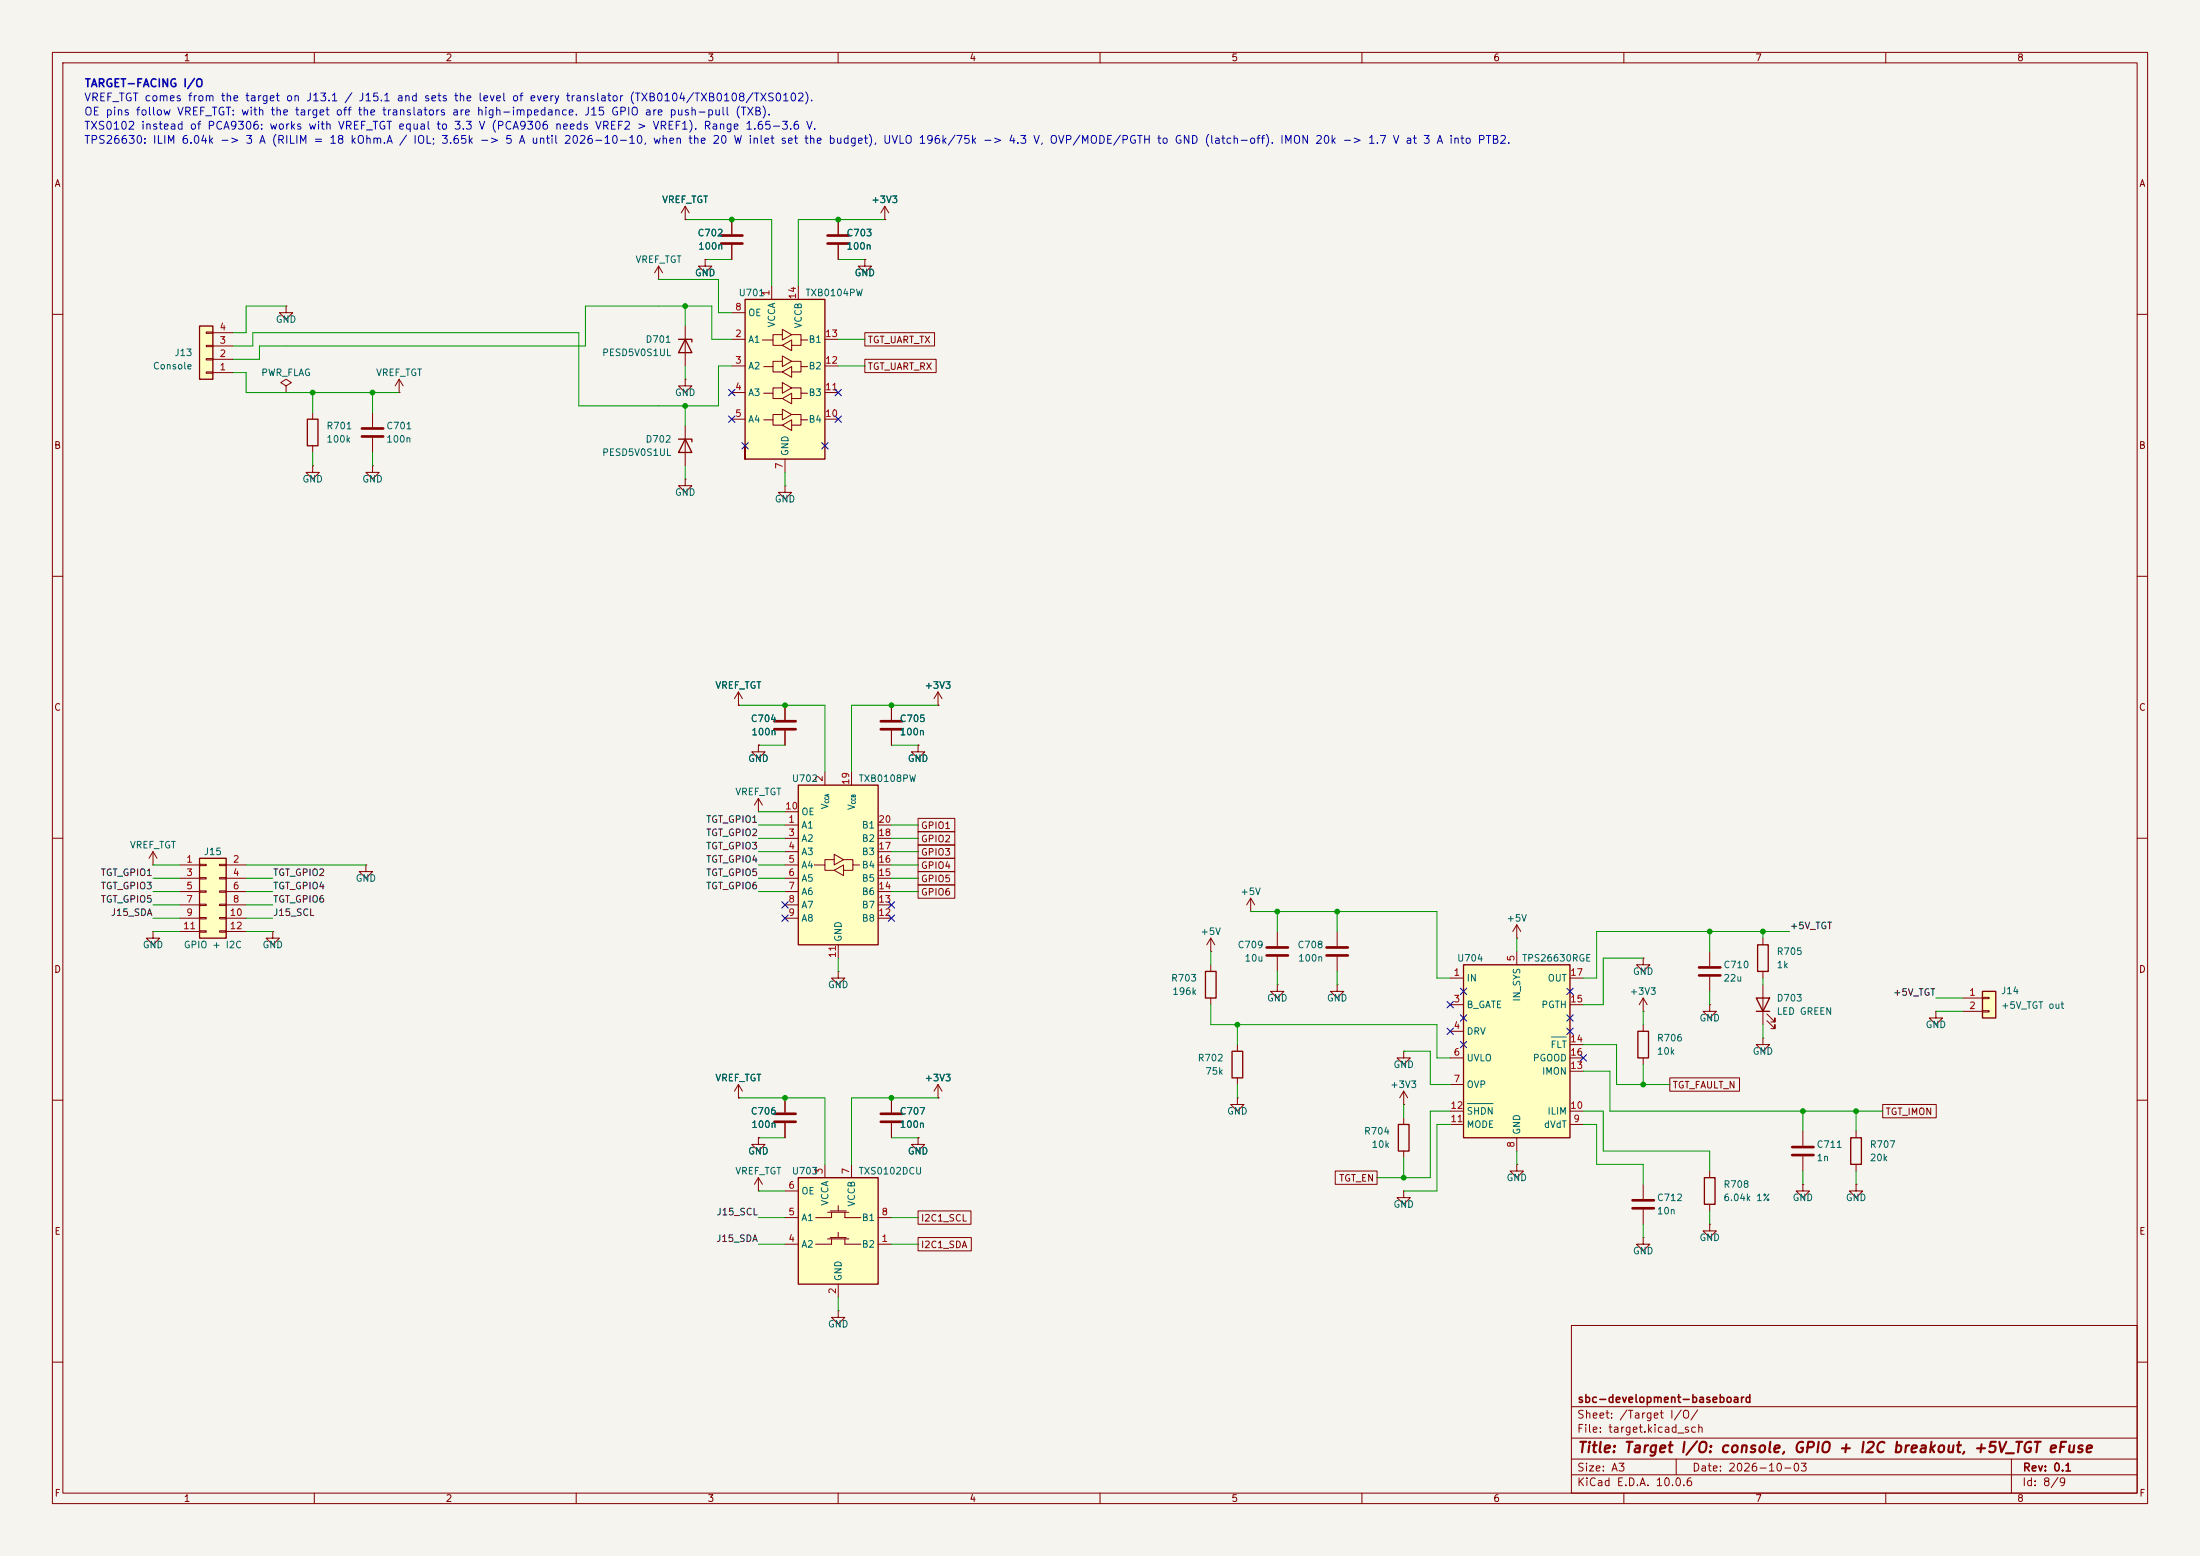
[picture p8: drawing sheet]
<svg xmlns="http://www.w3.org/2000/svg" width="420mm" height="297mm" viewBox="0 0 420 297" stroke-linecap="round" stroke-linejoin="round" font-family="sans-serif">
<path d="M0 0h420v297h-420z" fill="#f5f4ef" stroke="#f5f4ef" stroke-width=".19"/>
<g fill="none" stroke="#840000" stroke-width=".19">
<path d="M10 10h400v277h-400zM12 12h396v273h-396zM60 10v2M110 10v2M160 10v2M210 10v2M260 10v2M310 10v2M360 10v2M130.8 39.4l-.8 1.2M130.8 39.4l.8 1.2M130.8 39.4v2.5"/>
<path d="M168.9 39.4l-.8 1.2M168.9 39.4l.8 1.2M168.9 39.4v2.5M125.7 53.3h.1M125.7 50.8l-.7 1.3M125.7 50.8l.8 1.3M125.7 50.8v2.5M130.8 41.9h.1M134.6 49.5v1.3h1.3l-1.3 1.3-1.3-1.3h1.3M134.6 49.5h.1M139.7 41.9v2.8M139.7 46.7v2.8"/>
<path d="M160 41.9v2.8M160 46.7v2.8M165.1 49.5v1.3h1.3l-1.3 1.3-1.3-1.3h1.3M165.1 49.5h.1M168.9 41.9h.1M10 60h2M59.7 78.7v1.3M71.1 78.7v2.8M408 60h2M59.7 88.9v1.3h1.3l-1.3 1.2-1.3-1.2h1.3M59.7 88.9h.1M59.7 85.1v1.3"/>
<path d="M71.1 88.9v1.3h1.3l-1.3 1.2-1.3-1.2h1.3M71.1 88.9h.1M71.1 83.6v2.8M10 110h2M408 110h2M10 160h2M408 160h2M10 210h2M408 210h2M144.8 227.3h.1M144.8 224.8l-.8 1.3M144.8 224.8l.7 1.3"/>
<path d="M144.8 224.8v2.5M160 250.2v1.3h1.3l-1.3 1.2-1.3-1.2h1.3M160 250.2h.1M300 253h108v32h-108zM10 260h2M300 278.5h108M300 274.5h108M300 268.5h108M320 278.5v3M384 278.5v6.5M408 260h2M60 285v2"/>
<path d="M110 285v2M160 285v2M210 285v2M260 285v2M300 281.5h108M310 285v2M360 285v2"/>
</g>
<path d="M58.7 80h2v5.1h-2z" fill="none" stroke="#840000" stroke-width=".25"/>
<path d="M137.7 45h4M137.7 46.5h4M158 45h4.1M158 46.5h4.1M69.1 81.8h4.1M69.1 83.3h4.1" fill="none" stroke="#840000" stroke-width=".51"/>
<path d="M38.1 62.2h2.5v10.2h-2.5z" fill="#ffffc2"/>
<path d="M38.1 62.2h2.5v10.2h-2.5z" fill="none" stroke="#840000" stroke-width=".25"/>
<path d="M39.4 71h1.2v.2h-1.2zM39.4 68.5h1.2v.2h-1.2zM39.4 65.9h1.2v.3h-1.2zM39.4 63.4h1.2v.2h-1.2zM40.6 71.1h3.8M40.6 68.6h3.8M40.6 66h3.8M40.6 63.5h3.8" fill="none" stroke="#840000" stroke-width=".19"/>
<path d="M152.4 224.8h15.2v20.3h-15.2z" fill="#ffffc2"/>
<path d="M152.4 224.8h15.2v20.3h-15.2z" fill="none" stroke="#840000" stroke-width=".25"/>
<g fill="none" stroke="#840000" stroke-width=".19">
<path d="M141 209.6h.1M141 207l-.8 1.3M141 207l.7 1.3M141 207v2.6M149.9 209.6v2.7M149.9 214.4v2.8M149.9 237.5h2.5M149.9 232.4h2.5M149.9 227.3h2.5M157.5 222.2v2.6M158 236.5h4.1M158 231.4h4.1"/>
<path d="M158.5 236.2h3M158.5 231.1h3M158.7 236.5v1h-3M158.7 231.4v1h-3M160 230.1v1M160 235.2v1M161.3 236.5v1h3M161.3 231.4v1h3M162.6 222.2v2.6M167.6 237.5h2.6M167.6 232.4h2.6M160 245.1v2.5"/>
</g>
<path d="M147.8 212.6h4.1M147.8 214.1h4.1" fill="none" stroke="#840000" stroke-width=".51"/>
<path d="M142.2 57.2h15.3v30.4h-15.3z" fill="#ffffc2"/>
<path d="M142.2 57.2h15.3v30.4h-15.3zM142.2 85.1v2.5z" fill="none" stroke="#840000" stroke-width=".25"/>
<g fill="none" stroke="#840000" stroke-width=".19">
<path d="M139.7 59.7h2.5M147.3 54.6v2.6M152.4 54.6v2.6M130.8 72.4v1.3h1.3l-1.3 1.2-1.3-1.2h1.3M130.8 72.4h.1M139.7 64.8h2.5M139.7 69.9h2.5M139.7 74.9h2.5M145.5 64.9h2.1v1h1.8M145.8 70h1.8v1h1.8M145.8 75.1h1.8v1h1.8M149.4 63.9h-1.8v1"/>
<path d="M149.4 69h-1.8v1M149.4 74h-1.8v1.1M149.4 79.1h-1.8v1M149.4 65.9l1.7-1v2zM149.4 71l1.7-1v2zM149.4 76.1l1.7-1v2zM149.4 62.9l1.7 1-1.7 1zM149.4 67.9l1.7 1.1-1.7 1zM149.4 73l1.7 1-1.7 1.1zM149.4 78.1l1.7 1-1.7 1zM151.1 63.9h1.8v1h1.3M151.1 69h1.8v1h1.3"/>
<path d="M151.1 74h1.8v1.1h1.3M151.1 79.1h1.8v1h1.3M152.9 64.9v1h-1.8M152.9 70v1h-1.8M152.9 75.1v1h-1.8M157.5 64.8h2.5M157.5 69.9h2.5M157.5 74.9h2.5M139.7 80h2.5M145.8 80.1h1.8v1.1h1.8M149.4 81.2l1.7-1.1v2.1zM149.9 87.6v2.6"/>
<path d="M152.9 80.1v1.1h-1.8M157.5 80h2.5M144.8 154.9h.1M144.8 152.4l-.8 1.3M144.8 152.4l.7 1.3M144.8 152.4v2.5M144.8 217.2v1.2h1.2l-1.2 1.3-1.3-1.3h1.3M144.8 217.2h.1"/>
</g>
<path d="M152.4 149.9h15.2v30.4h-15.2z" fill="#ffffc2"/>
<path d="M129.5 83.8h2.6v.5M130.8 83.8l1.3 2.6h-2.6zM152.4 149.9h15.2v30.4h-15.2zM235.2 200.7h2v5h-2zM267 214.6h2v5.1h-2zM353.3 217.2h2v5h-2z" fill="none" stroke="#840000" stroke-width=".25"/>
<g fill="none" stroke="#840000" stroke-width=".19">
<path d="M76.2 74.9h.1M76.2 72.4l-.8 1.3M76.2 72.4l.8 1.3M76.2 72.4v2.5M130.8 81.3v7.6M149.9 157.5h2.5M149.9 154.9h2.5M157.5 147.3v2.6M162.6 147.3v2.6M167.6 157.5h2.6M149.9 160h2.5M149.9 162.6h2.5"/>
<path d="M149.9 165.1h2.5M149.9 167.6h2.5M149.9 170.2h2.5M149.9 172.7h2.5M149.9 175.3h2.5M155.4 165.1h2.1v1h1.8M159.3 164.1h-1.8v1M159.3 166.1l1.7-1v2zM159.3 163.1l1.7 1-1.7 1zM161 164.1h1.8v1h1.3M162.8 165.1v1h-1.8M167.6 160h2.6"/>
<path d="M167.6 162.6h2.6M167.6 165.1h2.6M167.6 167.6h2.6M167.6 170.2h2.6M167.6 172.7h2.6M167.6 175.3h2.6M289.6 179.1h.1M289.6 176.5l-.8 1.3M289.6 176.5l.7 1.3M289.6 176.5v2.6M160 185.4v1.3h1.3l-1.3 1.3-1.3-1.3h1.3M160 185.4h.1"/>
<path d="M160 180.3v2.6M236.2 199.4v1.3M236.2 209.6v1.2h1.3l-1.3 1.3-1.3-1.3h1.3M236.2 209.6h.1M236.2 205.7v1.3M268 210.8h.1M268 200.7v1.2h1.2l-1.2 1.3-1.3-1.3h1.3M268 200.7h.1M268 208.3v2.5M268 213.4v1.2M268 219.7v1.3M268 208.3l-.8 1.3"/>
<path d="M268 208.3l.7 1.3M354.3 215.9v1.3M268 227.3v1.3h1.2l-1.2 1.3-1.3-1.3h1.3M268 227.3h.1M289.6 222.2v1.3h1.2l-1.2 1.3-1.3-1.3h1.3M289.6 222.2h.1M354.3 222.2v1.3"/>
</g>
<path d="M279.4 184.2h20.3v33h-20.3z" fill="#ffffc2"/>
<path d="M129.5 64.8h2.6v.5M130.8 64.8l1.3 2.5h-2.6zM230.1 185.4h2.1v5.1h-2.1zM279.4 184.2h20.3v33h-20.3zM335.3 190.5h2.5l-1.3 2.5zM335.3 193h2.5" fill="none" stroke="#840000" stroke-width=".25"/>
<g fill="none" stroke="#840000" stroke-width=".19">
<path d="M130.8 62.2v7.7M231.1 179.1l-.7 1.2M231.1 179.1l.8 1.2M231.1 179.1v2.5M231.1 181.6h.1M231.1 184.2v1.2M231.1 190.5v1.3M276.9 186.7h2.5M276.9 191.8h2.5M276.9 196.9h2.5M289.6 181.6v2.6M299.7 186.7h2.6"/>
<path d="M299.7 191.8h2.6M299.7 199.4h2.6M336.5 188v7.6M337.3 194.8l1.5 1.5v-.7v.7h-.7M337.3 193.5l1.5 1.6v-.8v.8h-.7M276.9 201.9h2.5M276.9 207h2.5M276.9 214.6h2.5M276.9 212.1h2.5M289.6 217.2v2.5M299.7 201.9h2.6M299.7 214.6h2.6"/>
<path d="M299.7 212.1h2.6M299.7 204.5h2.6"/>
</g>
<path d="M296.2 197.9h2.8M280.1 210.6h4.9" fill="none" stroke="#006464" stroke-width=".19"/>
<path d="M378.5 189.2h2.5v5.1h-2.5z" fill="#ffffc2"/>
<path d="M312.7 196.9h2v5h-2zM335.5 180.3h2.1v5.1h-2.1zM378.5 189.2h2.5v5.1h-2.5zM325.4 224.8h2v5.1h-2z" fill="none" stroke="#840000" stroke-width=".25"/>
<g fill="none" stroke="#840000" stroke-width=".19">
<path d="M54.6 58.4v1.3h1.3l-1.3 1.3-1.3-1.3h1.3M54.6 58.4h.1M130.8 91.4v1.3h1.3l-1.3 1.3-1.3-1.3h1.3M130.8 91.4h.1M149.9 92.7v1.3h1.2l-1.2 1.3-1.3-1.3h1.3M149.9 92.7h.1M141 134.6h.1M141 132.1l-.8 1.3M141 132.1l.7 1.3M141 132.1v2.5M149.9 134.6v2.8M149.9 139.4v2.8"/>
<path d="M170.2 134.6v2.8M170.2 139.4v2.8M179.1 134.6h.1M179.1 132.1l-.8 1.3M179.1 132.1l.7 1.3M179.1 132.1v2.5M144.8 142.2v1.3h1.2l-1.2 1.3-1.3-1.3h1.3M144.8 142.2h.1M175.3 142.2v1.3h1.2l-1.2 1.3-1.3-1.3h1.3M175.3 142.2h.1M52.1 177.8v1.3h1.2l-1.2 1.2-1.3-1.2h1.3M52.1 177.8h.1"/>
<path d="M69.8 165.1v1.3h1.3l-1.3 1.2-1.2-1.2h1.2M69.8 165.1h.1M238.8 174h.1M238.8 171.5l-.8 1.2M238.8 171.5l.7 1.2M238.8 171.5v2.5M243.8 177.8v2.8M255.3 177.8v2.8M336.5 179.1v1.2M243.8 188v1.2h1.3l-1.3 1.3-1.2-1.3h1.2M243.8 188h.1M243.8 182.6v2.8"/>
<path d="M255.3 188v1.2h1.2l-1.2 1.3-1.3-1.3h1.3M255.3 188h.1M255.3 182.6v2.8M313.7 182.9v1.3h1.3l-1.3 1.2-1.3-1.2h1.3M313.7 182.9h.1M313.7 195.6v1.3M326.4 191.8v1.2h1.3l-1.3 1.3-1.3-1.3h1.3M326.4 191.8h.1M326.4 181.6v2.8M326.4 186.4v2.8M336.5 198.1v1.3h1.3l-1.3 1.3-1.2-1.3h1.2M336.5 198.1h.1"/>
<path d="M336.5 185.4v1.3M369.6 193v1.3h1.2l-1.2 1.3-1.3-1.3h1.3M369.6 193h.1M374.6 190.5h3.9M374.6 193h3.9M378.5 190.4h1.2v.2h-1.2zM378.5 192.9h1.2v.3h-1.2zM313.7 201.9v1.3M344.2 215.9v2.8M313.7 236.2v1.3h1.3l-1.3 1.3-1.3-1.3h1.3M313.7 236.2h.1M313.7 226.1v2.8"/>
<path d="M313.7 230.9v2.8M326.4 233.7v1.2h1.3l-1.3 1.3-1.3-1.3h1.3M326.4 233.7h.1M326.4 223.5v1.3M326.4 229.9v1.2M344.2 226.1v1.2h1.2l-1.2 1.3-1.3-1.3h1.3M344.2 226.1h.1M344.2 220.7v2.8M354.3 226.1v1.2h1.3l-1.3 1.3-1.2-1.3h1.2M354.3 226.1h.1"/>
</g>
<g fill="none" stroke="#840000" stroke-width=".51">
<path d="M147.8 137.7h4.1M147.8 139.2h4.1M168.1 137.7h4.1M168.1 139.2h4.1M241.8 180.8h4.1M241.8 182.4h4.1M253.2 180.8h4.1M253.2 182.4h4.1M324.4 184.7h4M324.4 186.2h4M342.1 218.9h4.1M311.7 229.1h4"/>
<path d="M311.7 230.6h4M342.1 220.5h4.1"/>
</g>
<path d="M38.1 163.8h5.1v15.3h-5.1z" fill="#ffffc2"/>
<path d="M38.1 163.8h5.1v15.3h-5.1z" fill="none" stroke="#840000" stroke-width=".25"/>
<g fill="none" stroke="#840000" stroke-width=".19">
<path d="M130.8 41.9h.1M134.6 49.5h.1M139.7 41.9v2.8M139.7 46.7v2.8M160 41.9v2.8M160 46.7v2.8M165.1 49.5h.1M168.9 41.9h.1M54.6 73.7l1-.7-1-.6-1 .6 1 .7v1.2M54.6 74.9h.1M165.1 68.6h13.6v2.5h-13.6zM165.1 63.5h13.3v2.5h-13.3z"/>
<path d="M141 134.6h.1M149.9 134.6v2.8M149.9 139.4v2.8M170.2 134.6v2.8M170.2 139.4v2.8M179.1 134.6h.1M144.8 142.2h.1M175.3 158.7h7v2.6h-7zM175.3 156.2h7v2.6h-7zM175.3 142.2h.1M29.2 177.8v1.3h1.3l-1.3 1.2-1.3-1.2h1.3M29.2 177.8h.1"/>
<path d="M29.2 165.1h.1M29.2 162.6l-.8 1.2M29.2 162.6l.8 1.2M29.2 162.6v2.5M34.3 165.1h3.8M34.3 167.6h3.8M34.3 170.2h3.8M34.3 172.7h3.8M34.3 175.3h3.8M34.3 177.8h3.8M38.1 165h1.3v.2h-1.3zM38.1 167.5h1.3v.3h-1.3z"/>
<path d="M38.1 170.1h1.3v.2h-1.3zM38.1 172.6h1.3v.2h-1.3zM38.1 175.1h1.3v.3h-1.3zM38.1 177.7h1.3v.2h-1.3zM41.9 165h1.3v.2h-1.3zM41.9 167.5h1.3v.3h-1.3zM41.9 170.1h1.3v.2h-1.3zM41.9 172.6h1.3v.2h-1.3zM41.9 175.1h1.3v.3h-1.3zM41.9 177.7h1.3v.2h-1.3zM43.2 165.1h3.8M43.2 167.6h3.8"/>
<path d="M43.2 170.2h3.8M43.2 172.7h3.8M43.2 175.3h3.8M43.2 177.8h3.8M175.3 161.3h7v2.5h-7zM175.3 168.9h7v2.6h-7zM175.3 166.4h7v2.5h-7zM175.3 163.8h7v2.6h-7zM313.7 193h.1M313.7 190.5l-.8 1.3M313.7 190.5l.8 1.3M313.7 190.5v2.5"/>
<path d="M141 209.6h.1M144.8 217.2h.1M149.9 209.6v2.7M149.9 214.4v2.8M170.2 209.6v2.7M170.2 214.4v2.8M175.3 217.2v1.2h1.2l-1.2 1.3-1.3-1.3h1.3M175.3 217.2h.1M179.1 209.6h.1M179.1 207l-.8 1.3M179.1 207l.7 1.3M179.1 207v2.6"/>
<path d="M318.8 205.7h13.3v2.6h-13.3zM359.4 210.8h10.2v2.6h-10.2zM175.3 231.1h10.1v2.6h-10.1zM175.3 236.2h10.1v2.6h-10.1zM254.9 223.5h8v2.6h-8z"/>
</g>
<path d="M168.1 212.6h4.1M168.1 214.1h4.1" fill="none" stroke="#840000" stroke-width=".51"/>
<g fill="none" stroke="#009600" stroke-width=".19">
<path d="M54.6 58.4h-7.6v5.1h-2.6M125.7 53.3h11.5v6.4h2.5M130.8 58.4v3.8M130.8 41.9h16.5v12.7M134.6 49.5h5.1M160 49.5h5.1M168.9 41.9h-16.5v12.7M44.4 71.1h2.6v3.8h29.2M44.4 66h3.9v-2.5h62.2v14h26.7v-7.6h2.5M59.7 74.9v3.8M71.1 74.9v3.8M130.8 69.9v2.5"/>
<path d="M130.8 77.5v3.8M139.7 64.8h-3.8v-6.4h-24.1v7.6h-62.3v2.6h-5.1M160 69.9h5.1M160 64.8h5.1M59.7 86.4v2.5M71.1 86.4v2.5M130.8 88.9v2.5M149.9 90.2v2.5M141 134.6h16.5v12.7M179.1 134.6h-16.5v12.7M144.8 157.5h5.1M144.8 142.2h5.1"/>
<path d="M144.8 154.9h5.1M170.2 157.5h5.1M170.2 142.2h5.1M29.2 170.2h5.1M29.2 177.8h5.1M29.2 172.7h5.1M29.2 175.3h5.1M29.2 167.6h5.1M29.2 165.1h5.1M47 170.2h5.1M47 177.8h5.1M47 172.7h5.1"/>
<path d="M47 175.3h5.1M47 167.6h5.1M47 165.1h22.8M144.8 170.2h5.1M144.8 167.6h5.1M144.8 165.1h5.1M144.8 162.6h5.1M144.8 160h5.1M170.2 170.2h5.1M170.2 167.6h5.1M170.2 165.1h5.1M170.2 162.6h5.1"/>
<path d="M170.2 160h5.1M238.8 174h35.5v12.7h2.6M243.8 174v3.8M255.3 174v3.8M289.6 179.1v2.5M326.4 177.8v3.8M336.5 177.8v1.3M341.6 177.8h-36.8v8.9h-2.5M160 182.9v2.5M231.1 181.6v2.6M231.1 191.8v3.8h43.2v6.3h2.6M236.2 195.6v3.8"/>
<path d="M243.8 185.4v2.6M255.3 185.4v2.6M302.3 199.4h6.3v7.6h10.2M313.7 193v2.6M313.7 182.9h-7.6v8.9h-3.8M326.4 189.2v2.6M336.5 186.7v1.3M336.5 195.6v2.5M369.6 190.5h5M369.6 193h5M141 209.6h16.5v12.6M144.8 217.2h5.1"/>
<path d="M170.2 217.2h5.1M179.1 209.6h-16.5v12.6M236.2 207v2.6M268 200.7h5v6.3h3.9M268 210.8v2.6M276.9 214.6h-2.6v12.7h-6.3M276.9 212.1h-3.9v12.7h-10.1M289.6 219.7v2.5M302.3 214.6h2.5v7.6h8.9v3.9M302.3 212.1h3.8v7.6h20.3v3.8M302.3 204.5h5v7.6h52.1M313.7 203.2v3.8"/>
<path d="M344.2 212.1v3.8M354.3 212.1v3.8M144.8 227.3h5.1M144.8 237.5h5.1M144.8 232.4h5.1M170.2 237.5h5.1M170.2 232.4h5.1M268 221v3.8M313.7 233.7v2.5M326.4 231.1v2.6M344.2 223.5v2.6M354.3 223.5v2.6"/>
<path d="M160 247.6v2.6"/>
</g>
<g fill="none" stroke="#000084" stroke-width=".19">
<path d="M139.1 79.4l1.2 1.2M139.1 74.3l1.2 1.2M140.3 79.4l-1.2 1.2M140.3 74.3l-1.2 1.2M159.4 79.4l1.2 1.2M159.4 74.3l1.2 1.2M160.6 79.4l-1.2 1.2M160.6 74.3l-1.2 1.2M141.6 84.5l1.2 1.2M142.8 84.5l-1.2 1.2M156.9 84.5l1.2 1.2M158.1 84.5l-1.2 1.2"/>
<path d="M149.3 174.7l1.2 1.2M149.3 172.1l1.2 1.2M150.5 174.7l-1.2 1.2M150.5 172.1l-1.2 1.2M169.6 172.1l1.2 1.2M169.6 174.7l1.2 1.2M170.8 172.1l-1.2 1.2M170.8 174.7l-1.2 1.2M276.3 196.2l1.2 1.3M276.3 191.2l1.2 1.2M277.5 196.2l-1.2 1.3M277.5 191.2l-1.2 1.2"/>
<path d="M278.8 198.8l1.2 1.2M278.8 193.7l1.2 1.2M278.8 188.6l1.2 1.2M280 198.8l-1.2 1.2M280 193.7l-1.2 1.2M280 188.6l-1.2 1.2M299.1 196.2l1.2 1.3M299.1 193.7l1.2 1.2M299.1 188.6l1.2 1.2M300.3 196.2l-1.2 1.3M300.3 193.7l-1.2 1.2M300.3 188.6l-1.2 1.2"/>
<path d="M301.7 201.3l1.2 1.2M302.9 201.3l-1.2 1.2"/>
</g>
<g fill="#009600" stroke="#009600" stroke-width=".19">
<circle cx="313.7" cy="207" r=".46"/>
<circle cx="170.2" cy="209.6" r=".46"/>
<circle cx="149.9" cy="209.6" r=".46"/>
<circle cx="255.3" cy="174" r=".46"/>
<circle cx="243.8" cy="174" r=".46"/>
<circle cx="236.2" cy="195.6" r=".46"/>
<circle cx="268" cy="224.8" r=".46"/>
<circle cx="326.4" cy="177.8" r=".46"/>
<circle cx="336.5" cy="177.8" r=".46"/>
<circle cx="344.2" cy="212.1" r=".46"/>
<circle cx="354.3" cy="212.1" r=".46"/>
<circle cx="71.1" cy="74.9" r=".46"/>
<circle cx="160" cy="41.9" r=".46"/>
<circle cx="139.7" cy="41.9" r=".46"/>
<circle cx="130.8" cy="58.4" r=".46"/>
<circle cx="130.8" cy="77.5" r=".46"/>
<circle cx="59.7" cy="74.9" r=".46"/>
<circle cx="149.9" cy="134.6" r=".46"/>
<circle cx="170.2" cy="134.6" r=".46"/>
</g>
<text font-size="2" fill="#840000" x="301" y="277.8">Title: Target I/O: console, GPIO + I2C breakout, +5V_TGT eFuse</text>
<g font-size="1.5" fill="#0000c2">
<text x="16" y="17">TARGET-FACING I/O</text>
<text x="16" y="22.4">OE pins follow VREF_TGT: with the target off the translators are high-impedance. J15 GPIO are push-pull (TXB).</text>
<text x="16" y="19.7">VREF_TGT comes from the target on J13.1 / J15.1 and sets the level of every translator (TXB0104/TXB0108/TXS0102).</text>
<text x="16" y="27.8">TPS26630: ILIM 6.04k -&gt; 3 A (RILIM = 18 kOhm.A / IOL; 3.65k -&gt; 5 A until 2026-10-10, when the 20 W inlet set the budget), UVLO 196k/75k -&gt; 4.3 V, OVP/MODE/PGTH to GND (latch-off). IMON 20k -&gt; 1.7 V at 3 A into PTB2.</text>
<text x="16" y="25.1">TXS0102 instead of PCA9306: works with VREF_TGT equal to 3.3 V (PCA9306 needs VREF2 &gt; VREF1). Range 1.65-3.6 V.</text>
</g>
<g font-size="1.5" fill="#840000">
<text x="301" y="268.1">sbc-development-baseboard</text>
<text x="300.9" y="273.8">File: target.kicad_sch</text>
<text x="300.9" y="271.1">Sheet: /Target I/O/</text>
<text x="300.9" y="281.2">Size: A3</text>
<text x="322.9" y="281.2">Date: 2026-10-03</text>
<text x="386" y="281.2">Rev: 0.1</text>
<text x="300.9" y="284">KiCad E.D.A. 10.0.6</text>
<text x="385.9" y="284">Id: 8/9</text>
</g>
<g font-size="1.3" fill="#840000">
<text x="35" y="12">1</text>
<text x="85" y="12">2</text>
<text x="135" y="12">3</text>
<text x="185" y="12">4</text>
<text x="235" y="12">5</text>
<text x="285" y="12">6</text>
<text x="335" y="12">7</text>
<text x="385" y="12">8</text>
<text x="10.3" y="36">A</text>
<text x="408.3" y="36">A</text>
<text x="165.5" y="65.8">TGT_UART_TX</text>
<text x="165.5" y="70.9">TGT_UART_RX</text>
<text x="10.2" y="86">B</text>
<text x="408.2" y="86">B</text>
<text x="10.2" y="136">C</text>
<text x="408.2" y="136">C</text>
<text x="175.7" y="161.1">GPIO2</text>
<text x="175.7" y="158.5">GPIO1</text>
<text x="175.7" y="163.6">GPIO3</text>
<text x="175.7" y="166.2">GPIO4</text>
<text x="175.7" y="171.2">GPIO6</text>
<text x="175.7" y="168.7">GPIO5</text>
<text x="10.2" y="186">D</text>
<text x="408.2" y="186">D</text>
<text x="319.2" y="208.1">TGT_FAULT_N</text>
<text x="359.9" y="213.1">TGT_IMON</text>
<text x="255.5" y="225.8">TGT_EN</text>
<text x="175.7" y="233.5">I2C1_SCL</text>
<text x="10.3" y="236">E</text>
<text x="175.7" y="238.5">I2C1_SDA</text>
<text x="408.3" y="236">E</text>
<text x="10.3" y="286">F</text>
<text x="35" y="287">1</text>
<text x="85" y="287">2</text>
<text x="135" y="287">3</text>
<text x="185" y="287">4</text>
<text x="235" y="287">5</text>
<text x="285" y="287">6</text>
<text x="335" y="287">7</text>
<text x="385" y="287">8</text>
<text x="408.3" y="286">F</text>
</g>
<g font-size="1.3" fill="#006464">
<text x="126.3" y="39.1">VREF_TGT</text>
<text x="166.2" y="39.1">+3V3</text>
<text x="133.1" y="45.4">C702</text>
<text x="133.2" y="48">100n</text>
<text x="161.5" y="45.4">C703</text>
<text x="161.5" y="48">100n</text>
<text x="121.2" y="50.5">VREF_TGT</text>
<text x="132.6" y="53">GND</text>
<text x="163" y="53">GND</text>
<text x="140.9" y="56.8">U701</text>
<text x="153.7" y="56.8">TXB0104PW</text>
<text x="52.5" y="61.9">GND</text>
<text x="123.1" y="65.7">D701</text>
<text x="142.7" y="65.7">A1</text>
<text x="142.7" y="60.7">OE</text>
<text x="148.3" y="62.6" transform="rotate(-90 148.3 62.6)">VCCA</text>
<text x="153.4" y="62.8" transform="rotate(-90 153.4 62.8)">VCCB</text>
<text x="154.3" y="65.7">B1</text>
<text x="29.1" y="70.8">Console</text>
<text x="33.2" y="68.3">J13</text>
<text x="114.8" y="68.3">PESD5V0S1UL</text>
<text x="142.7" y="70.8">A2</text>
<text x="154.3" y="70.8">B2</text>
<text x="49.8" y="72.1">PWR_FLAG</text>
<text x="71.7" y="72.1">VREF_TGT</text>
<text x="128.7" y="75.9">GND</text>
<text x="142.7" y="75.9">A3</text>
<text x="154.3" y="75.9">B3</text>
<text x="62.2" y="82.2">R701</text>
<text x="73.6" y="82.2">C701</text>
<text x="142.7" y="81">A4</text>
<text x="154.3" y="81">B4</text>
<text x="62.2" y="84.8">100k</text>
<text x="73.6" y="84.8">100n</text>
<text x="114.8" y="87.3">PESD5V0S1UL</text>
<text x="123.1" y="84.8">D702</text>
<text x="150.8" y="87.1" transform="rotate(-90 150.8 87.1)">GND</text>
<text x="57.6" y="92.4">GND</text>
<text x="69.1" y="92.4">GND</text>
<text x="128.7" y="94.9">GND</text>
<text x="147.8" y="96.2">GND</text>
<text x="136.5" y="131.8">VREF_TGT</text>
<text x="176.4" y="131.8">+3V3</text>
<text x="143.2" y="138.1">C704</text>
<text x="143.3" y="140.7">100n</text>
<text x="171.7" y="138.1">C705</text>
<text x="171.7" y="140.7">100n</text>
<text x="142.7" y="145.7">GND</text>
<text x="151.1" y="149.6">U702</text>
<text x="163.8" y="149.6">TXB0108PW</text>
<text x="173.2" y="145.7">GND</text>
<text x="140.3" y="152.1">VREF_TGT</text>
<text x="152.9" y="155.9">OE</text>
<text x="158.4" y="154.6" transform="rotate(-90 158.4 154.6)">V</text>
<text x="163.5" y="154.7" transform="rotate(-90 163.5 154.7)">V</text>
<text x="152.9" y="158.4">A1</text>
<text x="152.9" y="161">A2</text>
<text x="164.4" y="161">B2</text>
<text x="164.4" y="158.4">B1</text>
<text x="24.7" y="162.3">VREF_TGT</text>
<text x="38.8" y="163.5">J15</text>
<text x="152.9" y="163.5">A3</text>
<text x="152.9" y="166.1">A4</text>
<text x="164.4" y="166.1">B4</text>
<text x="164.4" y="163.5">B3</text>
<text x="67.8" y="168.6">GND</text>
<text x="152.9" y="168.6">A5</text>
<text x="152.9" y="171.1">A6</text>
<text x="152.9" y="173.7">A7</text>
<text x="164.4" y="173.7">B7</text>
<text x="164.4" y="171.1">B6</text>
<text x="164.4" y="168.6">B5</text>
<text x="236.7" y="171.1">+5V</text>
<text x="152.9" y="176.2">A8</text>
<text x="161" y="179.9" transform="rotate(-90 161 179.9)">GND</text>
<text x="164.4" y="176.2">B8</text>
<text x="229.1" y="178.8">+5V</text>
<text x="287.5" y="176.2">+5V</text>
<text x="27.1" y="181.3">GND</text>
<text x="35" y="181.3">GPIO + I2C</text>
<text x="50" y="181.3">GND</text>
<text x="236.2" y="181.3">C709</text>
<text x="237.5" y="183.8">10u</text>
<text x="247.6" y="181.3">C708</text>
<text x="247.7" y="183.8">100n</text>
<text x="278.1" y="183.8">U704</text>
<text x="290.5" y="183.8">TPS26630RGE</text>
<text x="328.9" y="185.1">C710</text>
<text x="339.1" y="182.6">R705</text>
<text x="339.1" y="185.1">1k</text>
<text x="158" y="188.9">GND</text>
<text x="223.5" y="187.7">R703</text>
<text x="223.7" y="190.2">196k</text>
<text x="241.8" y="191.5">GND</text>
<text x="253.2" y="191.5">GND</text>
<text x="279.9" y="187.7">IN</text>
<text x="290.5" y="191.3" transform="rotate(-90 290.5 191.3)">IN_SYS</text>
<text x="295.4" y="187.7">OUT</text>
<text x="311" y="190.2">+3V3</text>
<text x="311.6" y="186.4">GND</text>
<text x="328.9" y="187.7">22u</text>
<text x="339.1" y="191.5">D703</text>
<text x="381.9" y="190.1">J14</text>
<text x="279.9" y="192.7">B_GATE</text>
<text x="279.9" y="197.8">DRV</text>
<text x="294.1" y="192.7">PGTH</text>
<text x="324.3" y="195.3">GND</text>
<text x="339.1" y="194">LED GREEN</text>
<text x="367.5" y="196.5">GND</text>
<text x="381.9" y="192.9">+5V_TGT out</text>
<text x="228.5" y="202.9">R702</text>
<text x="279.9" y="202.9">UVLO</text>
<text x="292.5" y="202.9">PGOOD</text>
<text x="295.9" y="200.4">FLT</text>
<text x="316.2" y="199.1">R706</text>
<text x="316.2" y="201.6">10k</text>
<text x="334.5" y="201.6">GND</text>
<text x="136.5" y="206.7">VREF_TGT</text>
<text x="176.4" y="206.7">+3V3</text>
<text x="230" y="205.4">75k</text>
<text x="265.3" y="208">+3V3</text>
<text x="265.9" y="204.2">GND</text>
<text x="279.9" y="208">OVP</text>
<text x="294.3" y="205.4">IMON</text>
<text x="143.2" y="213.1">C706</text>
<text x="143.3" y="215.6">100n</text>
<text x="171.7" y="213.1">C707</text>
<text x="171.7" y="215.6">100n</text>
<text x="234.2" y="213.1">GND</text>
<text x="279.9" y="215.6">MODE</text>
<text x="279.9" y="213.1">SHDN</text>
<text x="294.6" y="215.6">dVdT</text>
<text x="295.3" y="213.1">ILIM</text>
<text x="142.7" y="220.7">GND</text>
<text x="173.2" y="220.7">GND</text>
<text x="260.3" y="216.9">R704</text>
<text x="261.7" y="219.4">10k</text>
<text x="290.5" y="216.7" transform="rotate(-90 290.5 216.7)">GND</text>
<text x="346.7" y="219.4">C711</text>
<text x="346.7" y="221.9">1n</text>
<text x="356.9" y="219.4">R707</text>
<text x="356.9" y="221.9">20k</text>
<text x="140.3" y="224.5">VREF_TGT</text>
<text x="151.1" y="224.5">U703</text>
<text x="163.8" y="224.5">TXS0102DCU</text>
<text x="287.5" y="225.8">GND</text>
<text x="328.9" y="227">R708</text>
<text x="152.9" y="233.4">A1</text>
<text x="152.9" y="228.3">OE</text>
<text x="158.4" y="230.2" transform="rotate(-90 158.4 230.2)">VCCA</text>
<text x="163.5" y="230.4" transform="rotate(-90 163.5 230.4)">VCCB</text>
<text x="164.4" y="233.4">B1</text>
<text x="265.9" y="230.8">GND</text>
<text x="316.2" y="229.6">C712</text>
<text x="316.2" y="232.1">10n</text>
<text x="328.9" y="229.6">6.04k 1%</text>
<text x="342.1" y="229.6">GND</text>
<text x="352.3" y="229.6">GND</text>
<text x="152.9" y="238.5">A2</text>
<text x="164.4" y="238.5">B2</text>
<text x="311.6" y="239.7">GND</text>
<text x="324.3" y="237.2">GND</text>
<text x="161" y="244.6" transform="rotate(-90 161 244.6)">GND</text>
<text x="158" y="253.7">GND</text>
</g>
<g font-size="1.3" fill="#a90000">
<text x="140.2" y="59.6">8</text>
<text x="147.2" y="56.6" transform="rotate(-90 147.2 56.6)">1</text>
<text x="152.3" y="57.2" transform="rotate(-90 152.3 57.2)">14</text>
<text x="41.8" y="65.9">3</text>
<text x="41.8" y="63.4">4</text>
<text x="140.2" y="64.6">2</text>
<text x="157.4" y="64.6">13</text>
<text x="41.8" y="71">1</text>
<text x="41.8" y="68.4">2</text>
<text x="140.2" y="69.7">3</text>
<text x="157.4" y="69.7">12</text>
<text x="140.2" y="74.8">4</text>
<text x="157.4" y="74.8">11</text>
<text x="140.2" y="79.9">5</text>
<text x="157.4" y="79.9">10</text>
<text x="149.7" y="89.6" transform="rotate(-90 149.7 89.6)">7</text>
<text x="157.3" y="149.3" transform="rotate(-90 157.3 149.3)">2</text>
<text x="162.4" y="149.9" transform="rotate(-90 162.4 149.9)">19</text>
<text x="149.8" y="154.8">10</text>
<text x="150.4" y="157.3">1</text>
<text x="150.4" y="159.9">3</text>
<text x="167.6" y="159.9">18</text>
<text x="167.6" y="157.3">20</text>
<text x="35.5" y="165">1</text>
<text x="35.5" y="167.5">3</text>
<text x="44.4" y="165">2</text>
<text x="44.4" y="167.5">4</text>
<text x="150.4" y="162.4">4</text>
<text x="150.4" y="165">5</text>
<text x="150.4" y="167.5">6</text>
<text x="167.6" y="167.5">15</text>
<text x="167.6" y="165">16</text>
<text x="167.6" y="162.4">17</text>
<text x="35.5" y="170">5</text>
<text x="35.5" y="172.6">7</text>
<text x="44.4" y="170">6</text>
<text x="44.4" y="172.6">8</text>
<text x="150.4" y="170">7</text>
<text x="150.4" y="172.6">8</text>
<text x="167.6" y="172.6">13</text>
<text x="167.6" y="170">14</text>
<text x="34.9" y="177.7">11</text>
<text x="35.5" y="175.1">9</text>
<text x="43.7" y="175.1">10</text>
<text x="43.7" y="177.7">12</text>
<text x="150.4" y="175.1">9</text>
<text x="167.6" y="175.1">12</text>
<text x="159.9" y="182.9" transform="rotate(-90 159.9 182.9)">11</text>
<text x="289.4" y="183.6" transform="rotate(-90 289.4 183.6)">5</text>
<text x="277.4" y="186.6">1</text>
<text x="277.4" y="191.6">3</text>
<text x="299.7" y="191.6">15</text>
<text x="299.7" y="186.6">17</text>
<text x="375.8" y="190.4">1</text>
<text x="277.4" y="196.7">4</text>
<text x="375.8" y="192.9">2</text>
<text x="277.4" y="201.8">6</text>
<text x="299.7" y="199.3">14</text>
<text x="299.7" y="201.8">16</text>
<text x="277.4" y="206.9">7</text>
<text x="299.7" y="204.3">13</text>
<text x="276.8" y="214.5">11</text>
<text x="276.8" y="212">12</text>
<text x="299.7" y="212">10</text>
<text x="300.3" y="214.5">9</text>
<text x="289.4" y="219.2" transform="rotate(-90 289.4 219.2)">8</text>
<text x="150.4" y="227.2">6</text>
<text x="157.3" y="224.3" transform="rotate(-90 157.3 224.3)">3</text>
<text x="162.4" y="224.3" transform="rotate(-90 162.4 224.3)">7</text>
<text x="150.4" y="232.3">5</text>
<text x="168.2" y="232.3">8</text>
<text x="150.4" y="237.4">4</text>
<text x="168.2" y="237.4">1</text>
<text x="159.9" y="247.1" transform="rotate(-90 159.9 247.1)">2</text>
</g>
<g font-size="1.3" fill="#0f0f0f">
<text x="134.7" y="157.4">TGT_GPIO1</text>
<text x="134.7" y="159.9">TGT_GPIO2</text>
<text x="19.1" y="167.5">TGT_GPIO1</text>
<text x="52" y="167.5">TGT_GPIO2</text>
<text x="134.7" y="167.5">TGT_GPIO5</text>
<text x="134.7" y="165">TGT_GPIO4</text>
<text x="134.7" y="162.4">TGT_GPIO3</text>
<text x="19.1" y="170.1">TGT_GPIO3</text>
<text x="19.1" y="172.6">TGT_GPIO5</text>
<text x="52" y="172.6">TGT_GPIO6</text>
<text x="52" y="170.1">TGT_GPIO4</text>
<text x="134.7" y="170.1">TGT_GPIO6</text>
<text x="21.1" y="175.1">J15_SDA</text>
<text x="52" y="175.1">J15_SCL</text>
<text x="341.6" y="177.7">+5V_TGT</text>
<text x="361.3" y="190.4">+5V_TGT</text>
<text x="136.7" y="232.3">J15_SCL</text>
<text x="136.6" y="237.4">J15_SDA</text>
</g>
<g font-size=".8" fill="#006464">
<text x="158.5" y="153.4" transform="rotate(-90 158.5 153.4)">CCA</text>
<text x="163.5" y="153.6" transform="rotate(-90 163.5 153.6)">CCB</text>
</g>
</svg>
